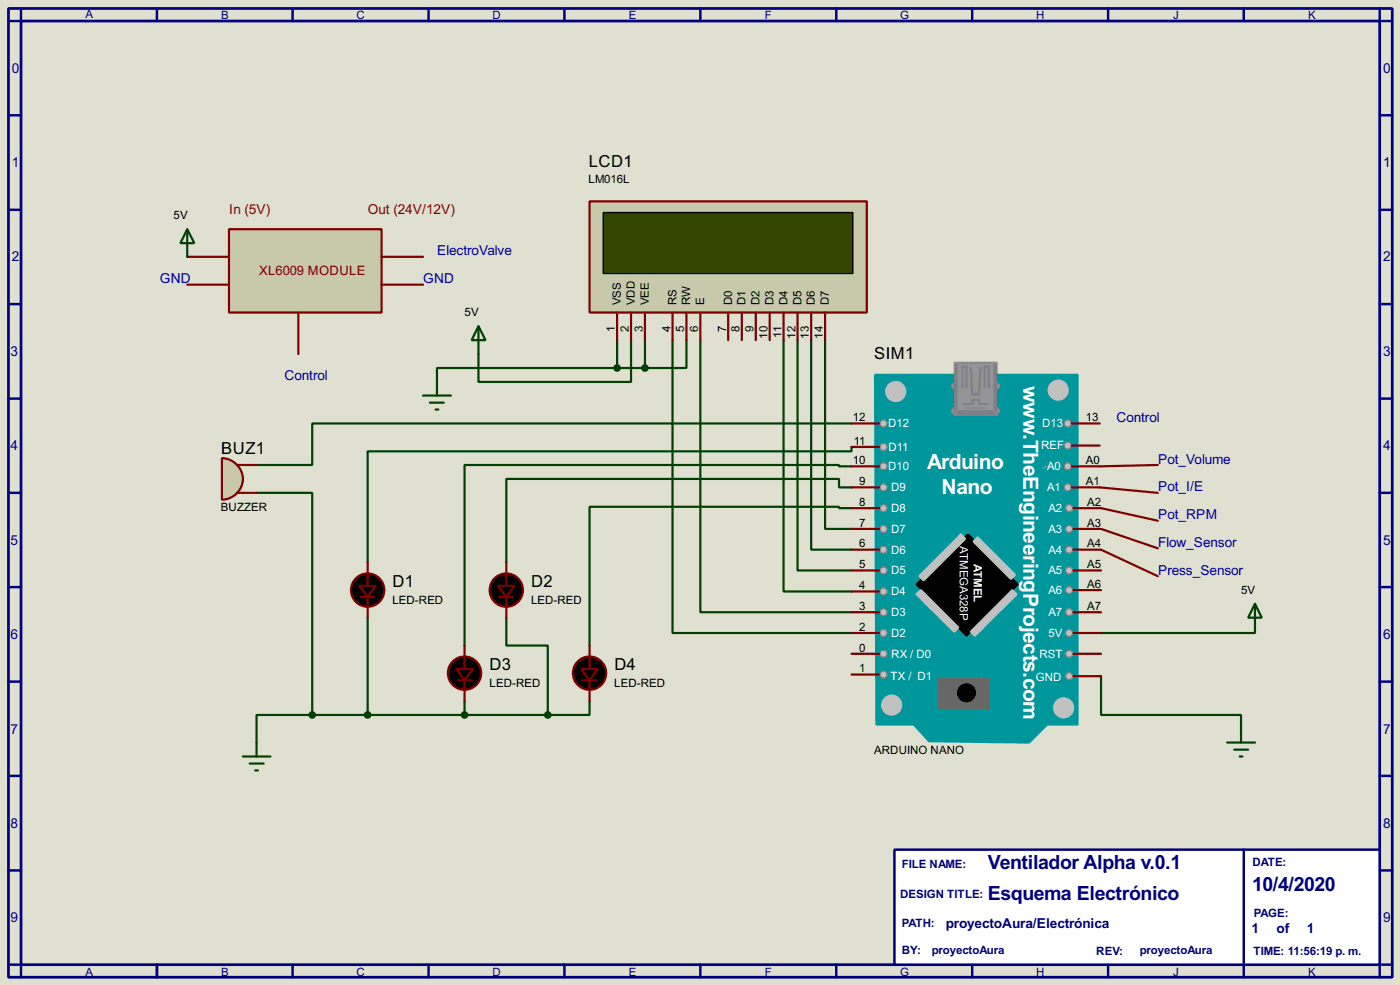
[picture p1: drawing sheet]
<svg xmlns="http://www.w3.org/2000/svg" width="256mm" height="180mm" viewBox="0 0 256 180" stroke-linecap="round" stroke-linejoin="round" font-family="sans-serif">
<path d="M0 0h256.5v180.3h-256.5z" fill="#e0e0d0"/>
<path d="M1.6 1.6h253.5v177.3h-253.5zM3.9 3.9h248.9v172.7h-248.9z" fill="none" stroke="#000080" stroke-width=".5"/>
<path d="M3.9 1.6v2.3h-2.3M28.8 1.6v2.3" fill="none" stroke="#000080" stroke-width=".45"/>
<path d="M163.9 155.5h88.9v21.1h-88.9z" fill="#fff" stroke="#000080" stroke-width=".45"/>
<g fill="none" stroke="#000080" stroke-width=".45">
<path d="M53.6 1.6v2.3M78.5 1.6v2.3M103.4 1.6v2.3M128.3 1.6v2.3M153.2 1.6v2.3M178.1 1.6v2.3M203 1.6v2.3M227.9 1.6v2.3M252.8 1.6v2.3h2.3M1.6 21.1h2.3M1.6 38.4h2.3M252.8 21.1h2.3"/>
<path d="M252.8 38.4h2.3M1.6 55.7h2.3M252.8 55.7h2.3M1.6 73h2.3M252.8 73h2.3M1.6 90.2h2.3M252.8 90.2h2.3M1.6 107.5h2.3M252.8 107.5h2.3M1.6 124.8h2.3M252.8 124.8h2.3M1.6 142h2.3"/>
<path d="M1.6 159.3h2.3M227.9 155.5v23.4M252.8 142h2.3M252.8 159.3h2.3M1.6 176.6h2.3v2.3M28.8 176.6v2.3M53.6 176.6v2.3M78.5 176.6v2.3M103.4 176.6v2.3M128.3 176.6v2.3M153.2 176.6v2.3M178.1 176.6v2.3"/>
<path d="M203 176.6v2.3M255.1 176.6h-2.3v2.3"/>
</g>
<g fill="none" stroke="#004000" stroke-width=".4">
<path d="M113.1 67.4h-33v2.5M113.1 62.3v5.1M113.1 67.4h5.1M115.6 62.3v7.6h-27.9v-5.1M118.2 62.3v5.1M123.2 62.3v53.6h32.8M125.8 62.3v5.1h-7.6M128.3 62.3v49.8h27.7M143.6 62.3v46h12.4M146.1 62.3v42.1h9.9M148.6 62.3v38.3h7.4M151.2 62.3v34.5h4.8"/>
<path d="M156 77.5h-98.8v7.6h-10.2M47 90.2h10.2v40.7M156 81.8v.8h-88.6v20.3M156 89.2h-2.3v-1.5h-60.9v15.2M156 85.4h-2.3v-.3h-68.6v33.1M156 93h-2.3v-.2h-45.7v25.4M67.4 113.1v17.8M92.8 113.1v5.1h7.6v12.7M229.9 115.6v.3h-28.2M57.2 130.9h-10.2v5M57.2 130.9h43.2M85.1 128.3v2.6"/>
<path d="M108 128.3v2.6h-7.6M201.7 123.8v7.1h25.7v2.5"/>
</g>
<path d="M108 36.9h50.8v20.3h-50.8z" fill="#c8c8aa" stroke="#800000" stroke-width=".4"/>
<path d="M110.5 38.9h45.8v11.2h-45.8z" fill="#324600" stroke="#000" stroke-width=".25"/>
<g fill="none" stroke="#800000" stroke-width=".4">
<path d="M113.1 57.2v5.1M115.6 57.2v5.1M118.2 57.2v5.1M123.2 57.2v5.1M125.8 57.2v5.1M128.3 57.2v5.1M133.4 57.2v5.1M135.9 57.2v5.1M138.5 57.2v5.1M141 57.2v5.1M143.6 57.2v5.1M146.1 57.2v5.1"/>
<path d="M148.6 57.2v5.1M151.2 57.2v5.1"/>
</g>
<path d="M160.3 68.6h37.1v64h-5.6l-3.3 3.3-18.3-.2-2.8-3.1h-6.8z" fill-rule="evenodd" fill="#00979c" stroke="#00979c" stroke-width=".4"/>
<g fill="#000" stroke="#000" stroke-width=".4">
<path d="M167.9 107l9.4-9.2 9.2 9.2-9.4 9.4z" fill-rule="evenodd"/>
<circle cx="177" cy="126.8" r="1.55"/>
</g>
<g fill="#c0c0c0" stroke="#c0c0c0" stroke-width=".4">
<path d="M178.4 99.1l.7-.7 6.9 6.8-.8 .8z" fill-rule="evenodd"/>
<path d="M167.9 108.8l.8-.8 6.9 6.9-.8 .7z" fill-rule="evenodd"/>
<path d="M176.1 97.8l.7 .8-7.6 7.6-.7-.7z" fill-rule="evenodd"/>
<path d="M177.9 115.6l7.6-7.6 .7 .8-7.6 7.6z" fill-rule="evenodd"/>
</g>
<path d="M172 124.3h9.2v5.3h-9.2z" fill="#686767" stroke="#686767" stroke-width=".4"/>
<path d="M191.8 85.4l-.7 .3" fill="none" stroke="#939393" stroke-width=".18"/>
<circle cx="194.8" cy="129.6" r="1.85" fill="#c0c0c0" stroke="#c0c0c0" stroke-width=".18"/>
<g fill="#c0c0c0" stroke="#808080" stroke-width=".25">
<circle cx="161.8" cy="81.8" r=".65"/>
<circle cx="161.8" cy="77.5" r=".65"/>
<circle cx="161.8" cy="85.4" r=".65"/>
<circle cx="161.8" cy="89.2" r=".65"/>
<circle cx="161.8" cy="96.8" r=".65"/>
<circle cx="161.8" cy="93" r=".65"/>
<circle cx="161.8" cy="100.6" r=".65"/>
<circle cx="161.8" cy="104.4" r=".65"/>
<circle cx="161.8" cy="112.1" r=".65"/>
<circle cx="161.8" cy="108.3" r=".65"/>
<circle cx="161.8" cy="115.9" r=".65"/>
<circle cx="161.8" cy="119.7" r=".65"/>
<circle cx="161.8" cy="123.5" r=".65"/>
<circle cx="195.6" cy="77.5" r=".65"/>
<circle cx="195.6" cy="81.6" r=".65"/>
<circle cx="195.6" cy="85.4" r=".65"/>
<circle cx="195.8" cy="93" r=".65"/>
<circle cx="195.6" cy="89.2" r=".65"/>
<circle cx="195.8" cy="96.8" r=".65"/>
<circle cx="195.8" cy="100.6" r=".65"/>
<circle cx="195.8" cy="108" r=".65"/>
<circle cx="195.8" cy="104.4" r=".65"/>
<circle cx="195.8" cy="112.1" r=".65"/>
<circle cx="195.8" cy="115.9" r=".65"/>
<circle cx="195.8" cy="123.8" r=".65"/>
<circle cx="195.8" cy="119.7" r=".65"/>
</g>
<circle cx="163.3" cy="129.1" r="1.85" fill="#c0c0c0" stroke="#c0c0c0" stroke-width=".18"/>
<g fill="#939393" stroke="#757575" stroke-width=".18">
<circle cx="174.8" cy="70.7" r=".55"/>
<circle cx="174.8" cy="75.2" r=".55"/>
</g>
<g fill="#939393" stroke="#808080" stroke-width=".18">
<circle cx="182.6" cy="70.7" r=".55"/>
<circle cx="182.6" cy="75.2" r=".55"/>
</g>
<path d="M174.8 66.3h7.9v9.7h-7.9z" fill="#808080" stroke="#808080" stroke-width=".18"/>
<path d="M175.6 66.6h6.3v8.4h-6.3z" fill="#939393" stroke="#939393" stroke-width=".18"/>
<path d="M174.8 66.3l.8 .3M175.6 75l-.8 1M181.9 75l.8 1M182.7 66.3l-.8 .3" fill="none" stroke="#939393" stroke-width=".18"/>
<path d="M176.3 70.9v-3.8h.8v3.8M176.6 74h1.5v-.8h1.3v.8h1.5M177.9 67.4l.2 4.8h1.3M179.6 67.4l-.2 4.5M180.4 70.9v-3.8h.8v3.8" fill="none" stroke="#808080" stroke-width=".4"/>
<path d="M177.1 74.7h3.3" fill="none" stroke="#808080" stroke-width=".2"/>
<g fill="#c0c0c0" stroke="#c0c0c0" stroke-width=".18">
<circle cx="164.1" cy="71.7" r="1.85"/>
<circle cx="193.8" cy="71.4" r="1.85"/>
</g>
<g fill="none" stroke="#800000" stroke-width=".4">
<path d="M156 77.5h5.1M196.4 77.5h5.1M156 96.8h5.1M156 93h5.1M156 89.2h5.1M156 85.4h5.1M156 81.8h5.1M196.4 89.2h5.1M196.4 85.4h5.1M196.4 81.6h5.1M196.7 96.8h5M196.7 93h5"/>
<path d="M156 119.7h5.1M156 115.9h5.1M156 112.1h5.1M156 108.3h5.1M156 104.4h5.1M156 100.6h5.1M196.7 119.7h5M196.7 115.9h5M196.7 112.1h5M196.7 104.4h5M196.7 100.6h5M196.7 108h5"/>
<path d="M156 123.5h5.1M196.7 123.8h5"/>
</g>
<path d="M42 42h27.9v15.2h-27.9z" fill="#c8c8aa" stroke="#800000" stroke-width=".4"/>
<g fill="none" stroke="#800000" stroke-width=".4">
<path d="M34.3 47h7.7M34.3 52.1h7.7M54.7 57.2v7.6M69.9 47h7.6M69.9 52.1h7.6M201.5 89.2l10.6 1M201.7 93l10.4 2.3M201.7 96.8l10.4 3.6M212.1 85.1l-10.6 .3M66.1 109.3h2.5M67.4 102.9v4.3M67.4 109.3v3.8"/>
<path d="M85.1 118.2v4.3M91.5 109.3h2.5M92.8 102.9v4.3M92.8 109.3v3.8M108 118.2v4.3M201.7 100.6l10.4 4.9M83.9 124.5h2.5M85.1 124.5v3.8M106.7 124.5h2.6M108 124.5v3.8"/>
</g>
<g fill="none" stroke="#004000" stroke-width=".4">
<path d="M34.3 42l1.3 2.5h-2.5zM34.3 42v5M87.7 59.7l1.3 2.6h-2.6zM87.7 59.7v5.1M77.5 72.4h5.1M78.8 73.7h2.5M79.8 75h.5M80.1 69.9v2.5M229.9 110.5l1.3 2.6h-2.5zM229.9 110.5v5.1M44.5 138.5h5.1M45.8 139.8h2.5"/>
<path d="M47 135.9v2.6M224.8 135.9h5.1M226.1 137.2h2.6M227.1 138.5h.5M227.4 133.4v2.5M46.8 141h.5"/>
</g>
<g fill="#004000" stroke="#004000" stroke-width=".4">
<circle cx="113" cy="67.4" r=".5"/>
<circle cx="118.1" cy="67.4" r=".5"/>
<circle cx="67.3" cy="130.9" r=".5"/>
<circle cx="85.1" cy="130.9" r=".5"/>
<circle cx="100.3" cy="130.9" r=".5"/>
</g>
<g fill="#000" stroke="#800000" stroke-width=".4">
<path d="M65.8 107.2h3.1l-1.5 2.1zM91.2 107.2h3.1l-1.5 2.1zM83.6 122.5h3.1l-1.6 2zM106.5 122.5h3l-1.5 2z"/>
<circle cx="67.3" cy="108" r="3.1"/>
<circle cx="92.7" cy="108" r="3.1"/>
<circle cx="85.1" cy="123.2" r="3.1"/>
<circle cx="108" cy="123.2" r="3.1"/>
</g>
<path d="M40.7 83.9a3.8 3.8 0 0 1 3.8 3.8 3.8 3.8 0 0 1-3.8 3.8z" fill-rule="evenodd" fill="#c8c8aa" stroke="#800000" stroke-width=".4"/>
<path d="M43.5 85.1h3.5M43.5 90.2h3.5" fill="none" stroke="#800000" stroke-width=".4"/>
<circle cx="57.2" cy="130.9" r=".5" fill="#004000" stroke="#004000" stroke-width=".4"/>
<g font-size="4.3" fill="#fff">
<text x="187.5" y="70.6" transform="rotate(90 187.5 70.6)">www.TheEngineeringProjects.com</text>
<text x="169.9" y="85.9">Arduino</text>
<text x="172.5" y="90.5">Nano</text>
</g>
<g font-size="4" fill="#000080">
<text x="181" y="159.1">Ventilador Alpha v.0.1</text>
<text x="181" y="164.8">Esquema Electrónico</text>
<text x="229.4" y="163.1">10/4/2020</text>
</g>
<g font-size="3.4">
<text x="107.9" y="30.5">LCD1</text>
<text x="160.2" y="65.6">SIM1</text>
<text x="40.5" y="83.1">BUZ1</text>
<text x="71.9" y="107.5">D1</text>
<text x="97.3" y="107.5">D2</text>
<text x="89.7" y="122.7">D3</text>
<text x="112.6" y="122.7">D4</text>
</g>
<g font-size="2.8" fill="#000080">
<text x="2.2" y="13.4">0</text>
<text x="253.4" y="13.4">0</text>
<text x="2.2" y="30.6">1</text>
<text x="253.4" y="30.6">1</text>
<text x="2.2" y="47.9">2</text>
<text x="253.4" y="47.9">2</text>
<text x="1.9" y="65.2">3</text>
<text x="253.4" y="65.2">3</text>
<text x="1.9" y="82.4">4</text>
<text x="253.4" y="82.4">4</text>
<text x="1.9" y="99.7">5</text>
<text x="253.4" y="99.7">5</text>
<text x="1.9" y="117">6</text>
<text x="253.4" y="117">6</text>
<text x="1.9" y="134.3">7</text>
<text x="253.4" y="134.3">7</text>
<text x="1.9" y="151.5">8</text>
<text x="253.4" y="151.5">8</text>
<text x="1.9" y="168.8">9</text>
<text x="173.3" y="169.8">proyectoAura/Electrónica</text>
<text x="229.3" y="170.8">1</text>
<text x="233.9" y="170.8">of</text>
<text x="239.4" y="170.8">1</text>
<text x="253.4" y="168.8">9</text>
</g>
<g font-size="2.8" fill="#800000">
<text x="42" y="39.1">In (5V)</text>
<text x="67.4" y="39.1">Out (24V/12V)</text>
</g>
<g font-size="2.8" fill="#0000c0">
<text x="80.1" y="46.8">ElectroValve</text>
<text x="29.3" y="51.8">GND</text>
<text x="77.5" y="51.8">GND</text>
<text x="52.1" y="69.6">Control</text>
<text x="204.5" y="77.2">Control</text>
<text x="212.1" y="84.9">Pot_Volume</text>
<text x="212.1" y="89.9">Pot_I/E</text>
<text x="212.1" y="95">Pot_RPM</text>
<text x="212.1" y="100.1">Flow_Sensor</text>
<text x="212.1" y="105.2">Press_Sensor</text>
</g>
<text font-size="2.7" fill="#800000" x="47.5" y="50.4">XL6009 MODULE</text>
<g font-size="2.4" fill="#000080">
<text x="15.6" y="3.2">A</text>
<text x="40.5" y="3.5">B</text>
<text x="65.3" y="3.5">C</text>
<text x="90.2" y="3.5">D</text>
<text x="115.2" y="3.5">E</text>
<text x="140.1" y="3.5">F</text>
<text x="164.9" y="3.5">G</text>
<text x="189.8" y="3.5">H</text>
<text x="214.9" y="3.5">J</text>
<text x="239.6" y="3.5">K</text>
<text x="165.2" y="158.9">FILE NAME:</text>
<text x="229.4" y="158.4">DATE:</text>
<text x="164.9" y="164.3">DESIGN TITLE:</text>
<text x="229.7" y="167.8">PAGE:</text>
<text x="165.2" y="169.7">PATH:</text>
<text x="15.6" y="178.6">A</text>
<text x="40.5" y="178.6">B</text>
<text x="65.3" y="178.6">C</text>
<text x="90.2" y="178.6">D</text>
<text x="115.2" y="178.6">E</text>
<text x="140.1" y="178.6">F</text>
<text x="164.9" y="178.6">G</text>
<text x="165.2" y="174.7">BY:</text>
<text x="170.7" y="174.7">proyectoAura</text>
<text x="189.8" y="178.6">H</text>
<text x="200.8" y="174.7">REV:</text>
<text x="208.8" y="174.7">proyectoAura</text>
<text x="214.9" y="178.6">J</text>
<text x="229.6" y="174.7">TIME: 11:56:19 p. m.</text>
<text x="239.6" y="178.6">K</text>
</g>
<g font-size="2.4">
<text x="107.8" y="33.5">LM016L</text>
<text x="31.8" y="40.1">5V</text>
<text x="85.1" y="57.9">5V</text>
<text x="113.8" y="55.9" transform="rotate(-90 113.8 55.9)">VSS</text>
<text x="116.3" y="55.9" transform="rotate(-90 116.3 55.9)">VDD</text>
<text x="118.9" y="55.9" transform="rotate(-90 118.9 55.9)">VEE</text>
<text x="123.9" y="55.9" transform="rotate(-90 123.9 55.9)">RS</text>
<text x="126.5" y="55.9" transform="rotate(-90 126.5 55.9)">RW</text>
<text x="129" y="55.9" transform="rotate(-90 129 55.9)">E</text>
<text x="134.1" y="55.9" transform="rotate(-90 134.1 55.9)">D0</text>
<text x="136.6" y="55.9" transform="rotate(-90 136.6 55.9)">D1</text>
<text x="139.2" y="55.9" transform="rotate(-90 139.2 55.9)">D2</text>
<text x="141.7" y="55.9" transform="rotate(-90 141.7 55.9)">D3</text>
<text x="144.3" y="55.9" transform="rotate(-90 144.3 55.9)">D4</text>
<text x="146.8" y="55.9" transform="rotate(-90 146.8 55.9)">D5</text>
<text x="149.3" y="55.9" transform="rotate(-90 149.3 55.9)">D6</text>
<text x="151.9" y="55.9" transform="rotate(-90 151.9 55.9)">D7</text>
<text x="112.7" y="60.9" transform="rotate(-90 112.7 60.9)">1</text>
<text x="115.2" y="60.9" transform="rotate(-90 115.2 60.9)">2</text>
<text x="117.8" y="60.9" transform="rotate(-90 117.8 60.9)">3</text>
<text x="122.8" y="60.9" transform="rotate(-90 122.8 60.9)">4</text>
<text x="125.4" y="60.9" transform="rotate(-90 125.4 60.9)">5</text>
<text x="127.9" y="60.8" transform="rotate(-90 127.9 60.8)">6</text>
<text x="133" y="60.9" transform="rotate(-90 133 60.9)">7</text>
<text x="135.5" y="60.9" transform="rotate(-90 135.5 60.9)">8</text>
<text x="138.1" y="60.9" transform="rotate(-90 138.1 60.9)">9</text>
<text x="140.6" y="62" transform="rotate(-90 140.6 62)">10</text>
<text x="143.2" y="61.9" transform="rotate(-90 143.2 61.9)">11</text>
<text x="145.7" y="62" transform="rotate(-90 145.7 62)">12</text>
<text x="148.2" y="62" transform="rotate(-90 148.2 62)">13</text>
<text x="150.8" y="62" transform="rotate(-90 150.8 62)">14</text>
<text x="156.3" y="77.1">12</text>
<text x="198.9" y="77.1">13</text>
<text x="156.4" y="81.4">11</text>
<text x="156.3" y="85">10</text>
<text x="157.4" y="88.8">9</text>
<text x="198.9" y="88.8">A1</text>
<text x="198.9" y="85">A0</text>
<text x="40.5" y="93.6">BUZZER</text>
<text x="157.4" y="92.6">8</text>
<text x="199.2" y="92.6">A2</text>
<text x="157.4" y="100.2">6</text>
<text x="157.4" y="96.4">7</text>
<text x="199.2" y="100.2">A4</text>
<text x="199.2" y="96.4">A3</text>
<text x="157.4" y="107.9">4</text>
<text x="157.4" y="104">5</text>
<text x="199.2" y="104">A5</text>
<text x="199.2" y="107.6">A6</text>
<text x="71.9" y="110.5">LED-RED</text>
<text x="97.3" y="110.5">LED-RED</text>
<text x="157.4" y="111.7">3</text>
<text x="199.2" y="111.7">A7</text>
<text x="227.4" y="108.7">5V</text>
<text x="157.4" y="119.3">0</text>
<text x="157.4" y="115.5">2</text>
<text x="89.7" y="125.7">LED-RED</text>
<text x="112.5" y="125.7">LED-RED</text>
<text x="157.4" y="123.1">1</text>
<text x="160.1" y="138">ARDUINO NANO</text>
</g>
<g font-size="2.4" fill="#fff">
<text x="162.7" y="78.2">D12</text>
<text x="162.8" y="82.5">D11</text>
<text x="190.7" y="82.2">REF</text>
<text x="190.9" y="78.2">D13</text>
<text x="162.7" y="86.1">D10</text>
<text x="163.3" y="89.9">D9</text>
<text x="191.8" y="89.9">A1</text>
<text x="191.8" y="86.1">A0</text>
<text x="163.3" y="93.7">D8</text>
<text x="192.1" y="93.7">A2</text>
<text x="163.3" y="97.5">D7</text>
<text x="163.3" y="101.3">D6</text>
<text x="175.9" y="99.9" transform="rotate(90 175.9 99.9)">ATMEGA328P</text>
<text x="192.1" y="101.3">A4</text>
<text x="192.1" y="97.5">A3</text>
<text x="163.3" y="105.1">D5</text>
<text x="178.4" y="103.2" transform="rotate(90 178.4 103.2)">ATMEL</text>
<text x="192.1" y="105.1">A5</text>
<text x="163.3" y="109">D4</text>
<text x="163.3" y="112.8">D3</text>
<text x="192.1" y="112.8">A7</text>
<text x="192.1" y="108.7">A6</text>
<text x="163.3" y="116.6">D2</text>
<text x="192.1" y="116.6">5V</text>
<text x="163.1" y="124.5">TX / D1</text>
<text x="163.3" y="120.4">RX / D0</text>
<text x="189.7" y="124.7">GND</text>
<text x="190.4" y="120.4">RST</text>
</g>
</svg>
